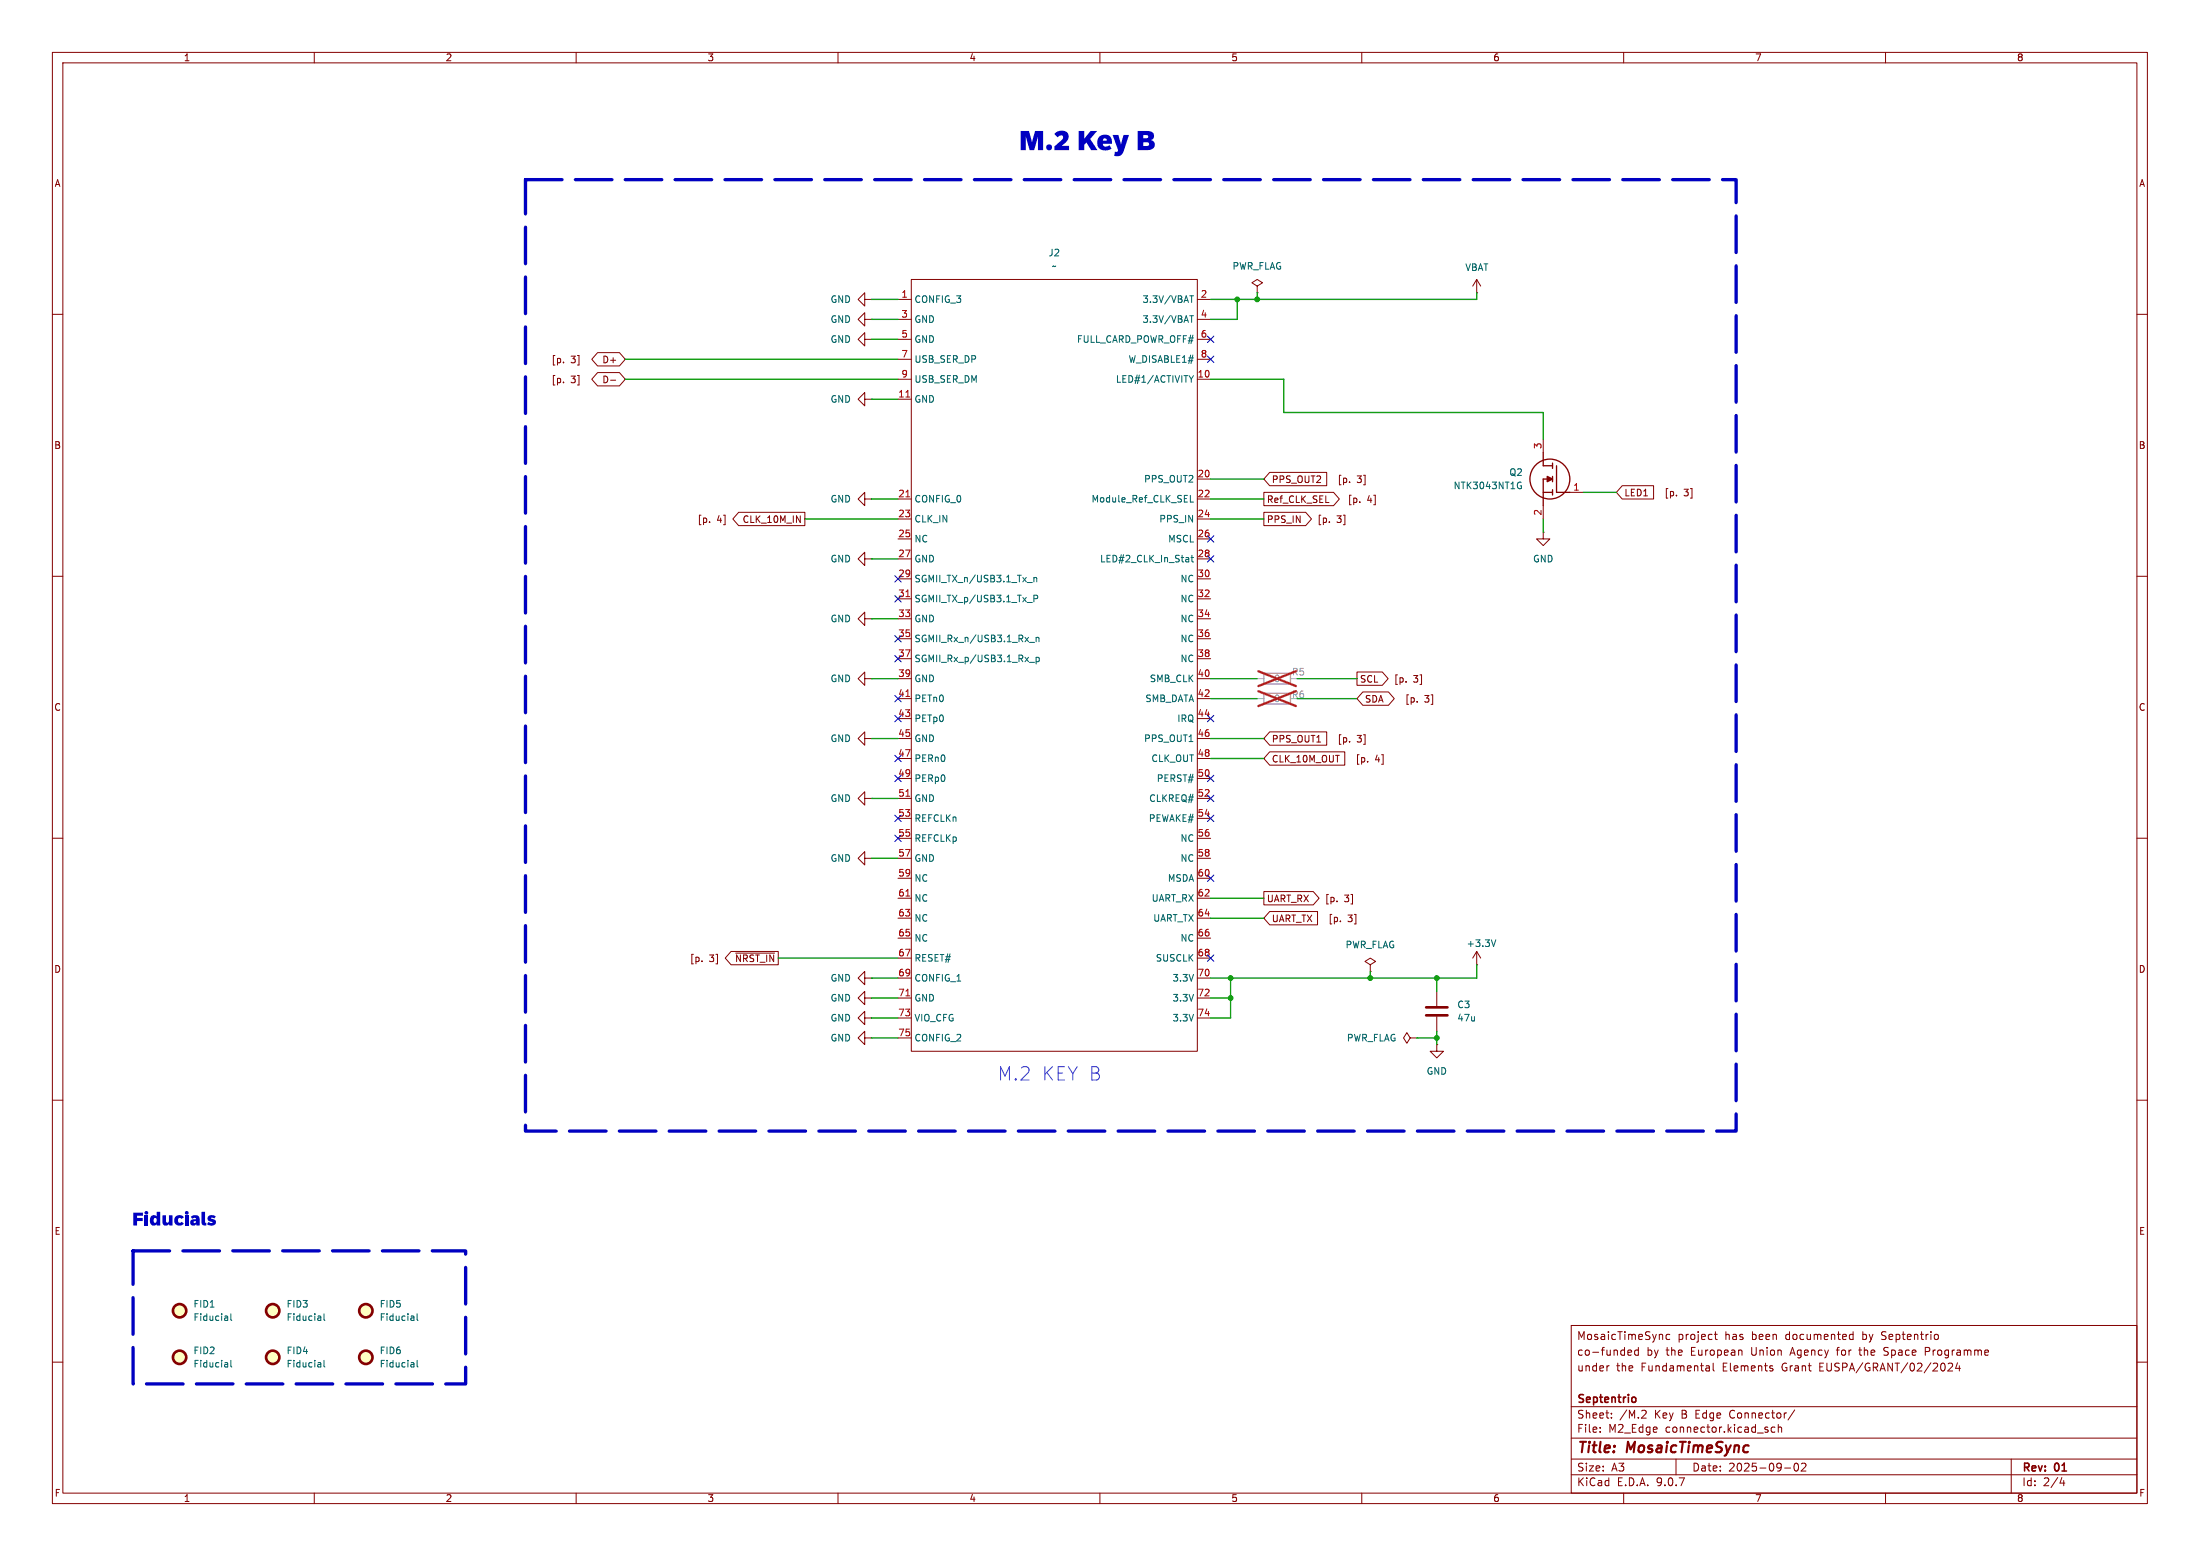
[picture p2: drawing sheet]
<svg xmlns="http://www.w3.org/2000/svg" width="297mm" height="210mm" viewBox="0 0 297 210" stroke-linecap="round" stroke-linejoin="round" font-family="sans-serif">
<g fill="none" stroke="#840000" stroke-width=".14">
<path d="M7.1 7.1h282.8v195.8h-282.8zM8.5 8.5h280v193h-280zM42.4 7.1v1.4M77.8 7.1v1.4M113.1 7.1v1.4M148.5 7.1v1.4M183.8 7.1v1.4M219.2 7.1v1.4M254.6 7.1v1.4M123 37.7h38.6v104.2h-38.6zM169.7 38.6l.7-.4-.7-.5-.7 .5 .7 .4v.9M169.7 39.5h.1"/>
<path d="M199.4 39.5h.1M199.4 37.7l-.6 .9M199.4 37.7l.5 .9M199.4 37.7v1.8M7.1 42.4h1.4M76.1 48.9v.1M76.1 51.6v.1M80.7 47.6h2.9l.8 .9-.8 .9h-2.9l-.8-.9zM80.7 50.3h2.9l.8 .9-.8 .9h-2.9l-.8-.9zM82.4 51.3h.7M116.7 40.4v-.9l-.9 .9 .9 .9v-.9h.9M116.7 45.8v-.9l-.9 .9 .9 .9v-.9h.9"/>
<path d="M116.7 53.9v-.9l-.9 .9 .9 .9v-.9h.9M116.7 43.1v-.9l-.9 .9 .9 .9v-.9h.9M117.6 40.4h.1M117.6 45.8h.1M117.6 53.9h.1M117.6 43.1h.1M121.2 40.4h1.8M121.2 43.1h1.8M121.2 45.8h1.8M121.2 48.5h1.8M121.2 51.2h1.8M121.2 53.9h1.8"/>
<path d="M161.6 40.4h1.8M161.6 43.1h1.8M161.6 45.8h1.8M161.6 48.5h1.8M161.6 51.2h1.8M208.3 59.3v1.8M288.5 42.4h1.4M7.1 77.8h1.4M95.8 70.4v.1M99.7 69.1h9v1.8h-9l-.8-.9zM107.5 69.6l.5 .9v-.9M116.7 75.4v-.9l-.9 .9 .9 .9v-.9h.9"/>
<path d="M116.7 67.4v-.9l-.9 .9 .9 .8v-.8h.9M117.6 75.4h.1M117.6 67.4h.1M121.2 67.4h1.8M121.2 70h1.8M121.2 72.7h1.8M121.2 75.4h1.8M121.2 78.1h1.8M161.6 67.4h1.8M161.6 70h1.8M161.6 72.7h1.8M161.6 75.4h1.8"/>
<path d="M161.6 78.1h1.8M161.6 64.7h1.8M170.6 66.5h9.4l.8 .9-.8 .8h-9.4zM170.6 69.1h5.7l.8 .9-.8 .9h-5.7zM171.4 63.8h7.7v1.8h-7.7l-.8-.9zM179.5 70.4v.1M182.2 65v.1M183.6 67.7v.1M208.3 71.8v.9h.9l-.9 .9-.9-.9h.9M208.3 71.8h.1M208.3 68.2v1.8M211.9 66.5h1.8"/>
<path d="M219 65.6h4.2v1.8h-4.2l-.8-.9zM226.3 66.8v.1M288.5 77.8h1.4M116.7 99.7v-.9l-.9 .9 .9 .9v-.9h.9M116.7 83.5v-.9l-.9 .9 .9 .9v-.9h.9M116.7 91.6v-.9l-.9 .9 .9 .9v-.9h.9M117.6 99.7h.1M117.6 83.5h.1M117.6 91.6h.1M121.2 80.8h1.8M121.2 83.5h1.8M121.2 86.2h1.8"/>
<path d="M121.2 88.9h1.8M121.2 91.6h1.8M121.2 94.3h1.8M121.2 97h1.8M121.2 99.7h1.8M161.6 80.8h1.8M161.6 83.5h1.8M161.6 86.2h1.8M161.6 88.9h1.8M161.6 91.6h1.8M161.6 94.3h1.8M161.6 97h1.8"/>
<path d="M161.6 99.7h1.8M171.4 98.8h7.7v1.8h-7.7l-.8-.9zM183.2 90.7h3.4l.8 .9-.8 .9h-3.4zM184 93.4h3.4l.8 .9-.8 .9h-3.4l-.8-.9zM189.8 92v.1M191.3 94.7v.1M7.1 113.1h1.4M116.7 115.8v-.9l-.9 .9 .9 .9v-.9h.9M116.7 107.8v-.9l-.9 .9 .9 .9v-.9h.9M117.6 115.8h.1M117.6 107.8h.1M121.2 102.4h1.8"/>
<path d="M121.2 105.1h1.8M121.2 107.8h1.8M121.2 110.5h1.8M121.2 113.1h1.8M121.2 115.8h1.8M121.2 118.5h1.8M161.6 102.4h1.8M161.6 105.1h1.8M161.6 107.8h1.8M161.6 110.5h1.8M161.6 113.1h1.8M161.6 115.8h1.8"/>
<path d="M161.6 118.5h1.8M171.4 101.5h10.1v1.8h-10.1l-.8-.9zM182.2 100.1v.1M184.6 102.8h.1M288.5 113.1h1.4M94.8 129.7v.1M98.7 128.4h6.4v1.8h-6.4l-.8-.9zM99.3 128.6h5.3M116.7 134.7v-.9l-.9 .9 .9 .9v-.9h.9M116.7 137.4v-.9l-.9 .9 .9 .9v-.9h.9M116.7 132v-.9l-.9 .9 .9 .9v-.9h.9M117.6 134.7h.1"/>
<path d="M117.6 137.4h.1M117.6 132h.1M121.2 121.2h1.8M121.2 123.9h1.8M121.2 126.6h1.8M121.2 129.3h1.8M121.2 132h1.8M121.2 134.7h1.8M121.2 137.4h1.8M161.6 121.2h1.8M161.6 123.9h1.8M161.6 126.6h1.8"/>
<path d="M161.6 129.3h1.8M161.6 132h1.8M161.6 134.7h1.8M161.6 137.4h1.8M170.6 120.3h6.7l.8 .9-.8 .9h-6.7zM171.4 123h6.5v1.8h-6.5l-.8-.9zM180.5 121.6v.1M181 124.3v.1M185 130.2l.7-.4-.7-.5-.7 .5 .7 .4v.9M185 131.1h.1M194 133.8v2M194 137.2v2"/>
<path d="M199.4 130.2h.1M199.4 128.4v1.8M199.4 128.4l-.6 .9M199.4 128.4l.5 .9M7.1 148.5h1.4M116.7 140.1v-.9l-.9 .9 .9 .9v-.9h.9M117.6 140.1h.1M121.2 140.1h1.8M190.4 140.1l-.5-.7-.4 .7 .4 .7 .5-.7h.9M191.3 140.1h.1M194 141v.9h.9l-.9 .9-.9-.9h.9M194 141h.1"/>
<path d="M288.5 148.5h1.4M212.1 178.9h76.4v22.6h-76.4zM231.6 179.7v.9l.2 .2M250.2 179.7v1.1M7.1 183.8h1.4M212.1 199h76.4M212.1 196.9h76.4M212.1 194.1h76.4M212.1 189.9h76.4M216 193.2v.1M216 192.7v.1M217.2 184.3l-.2 .1"/>
<path d="M217.5 191.3v.1M217.5 190.7v.1M219.8 182.9h.4M219.8 182.3l.3-.1 .2 .3-.5 .1M221.2 182.3l-.3-.1-.2 .2 .1 .5h.4M221.2 181.9v1M221.8 190.3l.3 .1 .1 .2-.6 .8h.6M225.4 180.1h-.3l-.2 .2 .1 .4h.4M226.3 196.9v2.1M230.4 184.3h.2l.2 .2v.5M230.8 185h-.4M230.8 184.6h-.4"/>
<path d="M231.3 184v.9l.1 .1M231.4 180.1h.4M239.2 184.7l.2 .1-.2 .2M239.2 184.3l.1 .1M239.6 192.7l-.3-.1-.2 .2 .1 .5h.4M240.1 192.7l.1-.1 .3 .1v.6M240.1 192.2v1.1M240.9 198.1h.8M242.3 190.3l-.9 1.4M242.3 197.6l.1-.1a.57 .57 0 0 1 .4 .5 .57 .57 0 0 1-.4 .5l-.1-.1-.1-.3zM243.2 197.6l.4-.1 .2 .1v.2l-.6 .7h.6M249.8 180.7h.4"/>
<path d="M249.8 180.1h.4M250.9 182.2h.4M254.3 182.9h.4M254.5 181.9l-.2 .2 .1 .2 .1 .1M259.9 182.4h.4M260.3 181.9h-.4v1M261.6 180.1l.1 .2-.1 .4M263 184.1l.4-.1 .2 .1v.2l-.7 .7h.7M264.3 183.9l-.3 .8h.7M264.5 184.3v.7M271.5 196.9v4.6M278.4 199.4l-.3 .8h.7"/>
<path d="M278.6 199.8v.7M288.5 183.8h1.4M42.4 201.5v1.4M77.8 201.5v1.4M113.1 201.5v1.4M148.5 201.5v1.4M183.8 201.5v1.4M219.2 201.5v1.4M254.6 201.5v1.4"/>
</g>
<path d="M220.5 188.6h.2l.1 .2v.4l-.3 .1" fill="none" stroke="#840000" stroke-width=".21"/>
<g fill="#ffffc2" stroke="#ffffc2" stroke-width=".14">
<circle cx="24.2" cy="176.9" r=".9"/>
<circle cx="24.2" cy="183.2" r=".9"/>
<circle cx="49.4" cy="176.9" r=".9"/>
<circle cx="36.8" cy="183.2" r=".9"/>
<circle cx="49.4" cy="183.2" r=".9"/>
<circle cx="36.8" cy="176.9" r=".9"/>
</g>
<g fill="none" stroke="#840000" stroke-width=".36">
<path d="M192.5 136h2.9M192.5 137h2.9"/>
<circle cx="24.2" cy="176.9" r=".9"/>
<circle cx="36.8" cy="176.9" r=".9"/>
<circle cx="49.4" cy="176.9" r=".9"/>
<circle cx="24.2" cy="183.2" r=".9"/>
<circle cx="36.8" cy="183.2" r=".9"/>
<circle cx="49.4" cy="183.2" r=".9"/>
</g>
<g fill="none" stroke="#006464" stroke-width=".14">
<path d="M160.6 39.9h.5M160.9 39.9v.9M160.5 50.7l.3 .5M160.6 42.6h.5M160.8 51.2v.4M160.9 42.6v.9M161.1 50.7l-.3 .5M138.7 78.6h.7M139.6 77.9v.6M139.6 78l.1-.1 .2 .1 .1 .5M160.4 75.3l.1 .5M160.5 75.8h-.1"/>
<path d="M160.5 75.5h-.1M160.7 66.9v.9h.4M160.8 75.2h.3M160.9 74.9v.8l.2 .1M205 65.1h.4M205.2 65.6h.2v.3h-.4M138.7 81.3h.7M139 86.7h.7M139 89.4h.7M139.6 80.8h.4l.1-.2-.1-.2-.4-.1v.9M139.9 86v.6M139.9 88.7v.9"/>
<path d="M139.9 86.1l.1-.1 .2 .1 .1 .5M139.9 88.8l.2-.1 .2 .2-.1 .4h-.3M201.9 126.8l-.3 .9M30.7 177.7v.5M30.7 178.2h.1M30.7 177.8v.1M31.2 177.3v.8l.1 .1M43.3 177.7v.5M43.3 178.2h-.1M43.3 177.8l-.1 .1M43.7 177.3v.8l.2 .1M55.8 177.7l.1 .5"/>
<path d="M55.9 178.2h-.1M55.9 177.8l-.1 .1M56.3 177.3v.8l.1 .1M30.7 183.9v.6M30.7 184.5h.1M30.7 184.1v.1M31.2 183.6v.8l.1 .1M43.3 183.9v.6M43.3 184.1l-.1 .1M43.3 184.5h-.1M43.7 183.6v.8l.2 .1M55.8 183.9l.1 .6"/>
<path d="M55.9 184.5h-.1M55.9 184.1l-.1 .1M56.3 183.6v.8l.1 .1"/>
</g>
<g fill="none" stroke="#840000" stroke-width=".18">
<path d="M208.3 66.5h1.3M208.3 61.1v1.8h1.3M209.6 62.5v.7M209.6 64.3v.7M209.6 66.1v.7M209.6 64.7h-1.3v3.5M210.1 62.9v3.6h1.8"/>
<circle cx="209.2" cy="64.7" r="2.69"/>
</g>
<path d="M208.9 64.3l.7 .4-.7 .3z" fill="#840000" stroke="#840000" stroke-width=".18"/>
<path d="M170.6 93.6h3.6v1.4h-3.6zM170.6 90.9h3.6v1.4h-3.6z" fill="none" stroke="#a1a1a1" stroke-width=".18"/>
<path d="M169.7 94.3h.9M169.7 91.6h.9" fill="none" stroke="#a1a1a1" stroke-width=".14"/>
<path d="M169.9 93.3l5 2M169.9 90.6l5 2M174.9 93.3l-5 2M174.9 90.6l-5 2" fill="none" stroke="#e12e31" stroke-width=".32"/>
<path d="M122.3 53.6h.5M122.3 67.1h.5M122.3 80.5h.5M122.3 94h.5M122.3 107.5h.5M122.3 120.9h.5M122.3 134.4h.5" fill="none" stroke="#a90000" stroke-width=".14"/>
<g fill="none" stroke="#009600" stroke-width=".18">
<path d="M169.7 39.5v.9M199.4 39.5v.9h-36M84.4 51.2h36.8M84.4 48.5h36.8M117.6 43.1h3.6M117.6 40.4h3.6M117.6 45.8h3.6M117.6 53.9h3.6M163.4 51.2h9.9v4.5h35v3.6M167 40.4v2.7h-3.6M108.7 70h12.5M117.6 75.4h3.6"/>
<path d="M117.6 67.4h3.6M163.4 64.7h7.2M163.4 70h7.2M163.4 67.4h7.2M208.3 70v1.8M213.7 66.5h4.5M117.6 91.6h3.6M117.6 99.7h3.6M117.6 83.5h3.6M163.4 91.6h6.3M163.4 99.7h7.2M163.4 94.3h6.3"/>
<path d="M175.1 91.6h8.1M175.1 94.3h8.1M117.6 107.8h3.6M117.6 115.8h3.6M163.4 102.4h7.2M105.1 129.3h16.1M117.6 137.4h3.6M117.6 134.7h3.6M117.6 132h3.6M163.4 134.7h2.7M163.4 123.9h7.2M163.4 121.2h7.2"/>
<path d="M166.1 132v5.4h-2.7M185 131.1v.9M194 132v1.8M194 139.2v1.8M199.4 130.2v1.8h-36M117.6 140.1h3.6M191.3 140.1h2.7"/>
</g>
<g fill="none" stroke="#000084" stroke-width=".14">
<path d="M163 45.4l.9 .8M163 48.1l.9 .8M163.9 45.4l-.9 .8M163.9 48.1l-.9 .8M120.8 77.7l.9 .9M121.7 77.7l-.9 .9M163 75l.9 .9M163 72.3l.9 .9M163.9 75l-.9 .9M163.9 72.3l-.9 .9M120.8 96.6l.9 .8M120.8 93.9l.9 .8"/>
<path d="M120.8 80.4l.9 .9M120.8 85.8l.9 .8M120.8 88.5l.9 .8M121.7 96.6l-.9 .8M121.7 93.9l-.9 .8M121.7 80.4l-.9 .9M121.7 85.8l-.9 .8M121.7 88.5l-.9 .8M163 96.6l.9 .8M163.9 96.6l-.9 .8M120.8 110l.9 .9M120.8 104.6l.9 .9"/>
<path d="M120.8 101.9l.9 .9M120.8 112.7l.9 .9M121.7 110l-.9 .9M121.7 104.6l-.9 .9M121.7 101.9l-.9 .9M121.7 112.7l-.9 .9M163 107.3l.9 .9M163 104.6l.9 .9M163 110l.9 .9M163 118.1l.9 .9M163.9 107.3l-.9 .9M163.9 104.6l-.9 .9"/>
<path d="M163.9 110l-.9 .9M163.9 118.1l-.9 .9M163 128.9l.9 .8M163.9 128.9l-.9 .8"/>
</g>
<path d="M70.9 24.2h163.5v128.5h-163.5zM18 168.8h44.9v18h-44.9z" fill="none" stroke="#0000c2" stroke-width=".45" stroke-dasharray="4.9 1.8"/>
<g fill="#009600" stroke="#009600" stroke-width=".14">
<circle cx="166.1" cy="134.7" r=".32"/>
<circle cx="166.1" cy="132" r=".32"/>
<circle cx="185" cy="132" r=".32"/>
<circle cx="194" cy="140.1" r=".32"/>
<circle cx="194" cy="132" r=".32"/>
<circle cx="167" cy="40.4" r=".32"/>
<circle cx="169.7" cy="40.4" r=".32"/>
</g>
<text font-size="3.8" fill="#0000c2" x="137.6" y="21.3">M.2 Key B</text>
<g font-size="2.5" fill="#2b33ff">
<text x="134.7" y="146">M.2</text>
<text x="140.6" y="146">KEY B</text>
</g>
<text font-size="2.5" fill="#0000c2" x="17.9" y="166.1">Fiducials</text>
<g font-size="2" fill="#840000">
<text x="212.8" y="196.5">Title:</text>
<text x="219.7" y="196.5">MosaicTimeSync</text>
</g>
<g font-size="1.5" fill="#840000">
<text x="212.8" y="185.2">under</text>
<text x="212.8" y="183.1">co-funded</text>
<text x="212.8" y="181">MosaicTimeSync</text>
<text x="218.2" y="185.2">the</text>
<text x="221.6" y="185.2">Fundamental</text>
<text x="222.3" y="183.1">by</text>
<text x="225" y="183.1">the</text>
<text x="226.5" y="181">project</text>
<text x="228.4" y="183.1">European</text>
<text x="232.7" y="185.2">Elements</text>
<text x="232.9" y="181">has</text>
<text x="236.6" y="181">been</text>
<text x="236.6" y="183.1">Union</text>
<text x="240.7" y="185.2">Grant</text>
<text x="241.3" y="181">documented</text>
<text x="242" y="183.1">Agency</text>
<text x="245.9" y="185.2">EUSPA/GRANT/02/2024</text>
<text x="248.4" y="183.1">for</text>
<text x="251.5" y="183.1">the</text>
<text x="251.7" y="181">by</text>
<text x="254.4" y="181">Septentrio</text>
<text x="254.9" y="183.1">Space</text>
<text x="260.6" y="183.1">Programme</text>
<text x="212.8" y="191.6">Sheet:</text>
<text x="212.8" y="189.6">Septentrio</text>
<text x="218.6" y="191.6">/M.2</text>
<text x="223.4" y="191.6">Key</text>
<text x="227.1" y="191.6">B Edge</text>
<text x="233.8" y="191.6">Connector/</text>
<text x="212.8" y="193.5">File:</text>
<text x="217.1" y="193.5">M2_Edge</text>
<text x="224.9" y="193.5">connector.kicad_sch</text>
<text x="212.8" y="200.7">KiCad</text>
<text x="212.8" y="198.7">Size:</text>
<text x="217.5" y="198.7">A3</text>
<text x="218.3" y="200.7">E.D.A.</text>
<text x="223.7" y="200.7">9.0.7</text>
<text x="228.4" y="198.7">Date:</text>
<text x="233.3" y="198.7">2025-09-02</text>
<text x="272.9" y="198.9">Rev:</text>
<text x="272.9" y="200.7">Id:</text>
<text x="275.8" y="200.7">2/4</text>
<text x="277.4" y="198.9">01</text>
</g>
<g font-size="1.3" fill="#840000">
<text x="24.7" y="8.4">1</text>
<text x="60.1" y="8.4">2</text>
<text x="95.5" y="8.4">3</text>
<text x="130.8" y="8.4">4</text>
<text x="166.2" y="8.4">5</text>
<text x="201.5" y="8.4">6</text>
<text x="236.9" y="8.4">7</text>
<text x="272.2" y="8.4">8</text>
<text x="7.3" y="25.4">A</text>
<text x="288.7" y="25.4">A</text>
<text x="74.4" y="49.2">[p.</text>
<text x="74.4" y="51.9">[p.</text>
<text x="77" y="49.2">3]</text>
<text x="77" y="51.9">3]</text>
<text x="81.2" y="49.2">D+</text>
<text x="81.2" y="51.9">D-</text>
<text x="7.2" y="60.7">B</text>
<text x="171.6" y="65.3">PPS_OUT2</text>
<text x="180.5" y="65.3">[p.</text>
<text x="183.2" y="65.3">3]</text>
<text x="288.7" y="60.7">B</text>
<text x="94.1" y="70.7">[p.</text>
<text x="96.8" y="70.7">4]</text>
<text x="100.2" y="70.7">CLK_10M_IN</text>
<text x="171" y="68">Ref_CLK_SEL</text>
<text x="171" y="70.7">PPS_IN</text>
<text x="177.8" y="70.7">[p.</text>
<text x="180.4" y="70.7">3]</text>
<text x="181.9" y="68">[p.</text>
<text x="184.5" y="68">4]</text>
<text x="219.2" y="67.1">LED1</text>
<text x="224.6" y="67.1">[p.</text>
<text x="227.3" y="67.1">3]</text>
<text x="183.5" y="92.3">SCL</text>
<text x="184.2" y="95">SDA</text>
<text x="188.1" y="92.3">[p.</text>
<text x="189.6" y="95">[p.</text>
<text x="190.8" y="92.3">3]</text>
<text x="192.3" y="95">3]</text>
<text x="7.2" y="96.1">C</text>
<text x="171.6" y="100.4">PPS_OUT1</text>
<text x="180.5" y="100.4">[p.</text>
<text x="183.2" y="100.4">3]</text>
<text x="288.7" y="96.1">C</text>
<text x="171.6" y="103">CLK_10M_OUT</text>
<text x="182.9" y="103">[p.</text>
<text x="185.6" y="103">4]</text>
<text x="171" y="121.9">UART_RX</text>
<text x="171.6" y="124.6">UART_TX</text>
<text x="178.8" y="121.9">[p.</text>
<text x="179.3" y="124.6">[p.</text>
<text x="181.5" y="121.9">3]</text>
<text x="181.9" y="124.6">3]</text>
<text x="7.2" y="131.4">D</text>
<text x="93.1" y="130">[p.</text>
<text x="95.7" y="130">3]</text>
<text x="99.2" y="130">~{NRST_IN}</text>
<text x="288.7" y="131.4">D</text>
<text x="7.3" y="166.8">E</text>
<text x="288.7" y="166.8">E</text>
<text x="7.3" y="202.1">F</text>
<text x="24.7" y="202.9">1</text>
<text x="60.1" y="202.9">2</text>
<text x="95.5" y="202.9">3</text>
<text x="130.8" y="202.9">4</text>
<text x="166.2" y="202.9">5</text>
<text x="201.5" y="202.9">6</text>
<text x="236.9" y="202.9">7</text>
<text x="272.2" y="202.9">8</text>
<text x="288.7" y="202.1">F</text>
</g>
<g font-size="1.3" fill="#006464">
<text x="141.5" y="34.7">J2</text>
<text x="112.1" y="41">GND</text>
<text x="123.4" y="41">CONFIG_3</text>
<text x="141.9" y="36.5">~</text>
<text x="154.2" y="41">3.3V/VBAT</text>
<text x="166.3" y="36.5">PWR_FLAG</text>
<text x="197.7" y="36.7">VBAT</text>
<text x="112.1" y="46.4">GND</text>
<text x="112.1" y="43.7">GND</text>
<text x="123.4" y="43.7">GND</text>
<text x="123.4" y="46.4">GND</text>
<text x="145.3" y="46.4">FULL_CARD_POWR_OFF#</text>
<text x="154.2" y="43.7">3.3V/VBAT</text>
<text x="123.4" y="49.1">USB_SER_DP</text>
<text x="123.4" y="51.8">USB_SER_DM</text>
<text x="150.6" y="51.8">LED#1/ACTIVITY</text>
<text x="152.3" y="49.1">W_DISABLE1#</text>
<text x="112.1" y="54.5">GND</text>
<text x="123.4" y="54.5">GND</text>
<text x="154.4" y="65.3">PPS_OUT2</text>
<text x="203.7" y="64.4">Q2</text>
<text x="112.1" y="68">GND</text>
<text x="123.4" y="68">CONFIG_0</text>
<text x="123.4" y="70.7">CLK_IN</text>
<text x="147.3" y="68">Module_Ref_CLK_SEL</text>
<text x="156.4" y="70.7">PPS_IN</text>
<text x="196.2" y="66.2">NTK3043NT1G</text>
<text x="112.1" y="76">GND</text>
<text x="123.4" y="73.3">NC</text>
<text x="123.4" y="76">GND</text>
<text x="148.4" y="76">LED#2_CLK_In_Stat</text>
<text x="157.6" y="73.3">MSCL</text>
<text x="206.9" y="76">GND</text>
<text x="123.4" y="78.7">SGMII_TX_n/USB3.1_Tx_n</text>
<text x="123.4" y="81.4">SGMII_TX_p/USB3.1_Tx_P</text>
<text x="159.3" y="78.7">NC</text>
<text x="159.3" y="81.4">NC</text>
<text x="112.1" y="84.1">GND</text>
<text x="123.4" y="84.1">GND</text>
<text x="123.4" y="86.8">SGMII_Rx_n/USB3.1_Rx_n</text>
<text x="123.4" y="89.5">SGMII_Rx_p/USB3.1_Rx_p</text>
<text x="159.3" y="84.1">NC</text>
<text x="159.3" y="86.8">NC</text>
<text x="159.3" y="89.5">NC</text>
<text x="112.1" y="92.2">GND</text>
<text x="123.4" y="92.2">GND</text>
<text x="123.4" y="94.9">PETn0</text>
<text x="154.6" y="94.9">SMB_DATA</text>
<text x="155.2" y="92.2">SMB_CLK</text>
<text x="112.1" y="100.3">GND</text>
<text x="123.4" y="97.6">PETp0</text>
<text x="123.4" y="100.3">GND</text>
<text x="154.4" y="100.3">PPS_OUT1</text>
<text x="158.9" y="97.6">IRQ</text>
<text x="123.4" y="103">PERn0</text>
<text x="123.4" y="105.7">PERp0</text>
<text x="155.4" y="103">CLK_OUT</text>
<text x="156.1" y="105.7">PERST#</text>
<text x="112.1" y="108.4">GND</text>
<text x="123.4" y="108.4">GND</text>
<text x="123.4" y="111.1">REFCLKn</text>
<text x="123.4" y="113.8">REFCLKp</text>
<text x="155" y="111.1">PEWAKE#</text>
<text x="155.1" y="108.4">CLKREQ#</text>
<text x="159.3" y="113.8">NC</text>
<text x="112.1" y="116.5">GND</text>
<text x="123.4" y="116.5">GND</text>
<text x="123.4" y="119.1">NC</text>
<text x="157.6" y="119.1">MSDA</text>
<text x="159.3" y="116.5">NC</text>
<text x="123.4" y="121.8">NC</text>
<text x="123.4" y="124.5">NC</text>
<text x="155.4" y="121.8">UART_RX</text>
<text x="155.6" y="124.5">UART_TX</text>
<text x="123.4" y="127.2">NC</text>
<text x="123.4" y="129.9">RESET#</text>
<text x="156" y="129.9">SUSCLK</text>
<text x="159.3" y="127.2">NC</text>
<text x="181.6" y="128.1">PWR_FLAG</text>
<text x="197.9" y="127.9">+3.3V</text>
<text x="112.1" y="135.3">GND</text>
<text x="112.1" y="132.6">GND</text>
<text x="123.4" y="132.6">CONFIG_1</text>
<text x="123.4" y="135.3">GND</text>
<text x="158.2" y="132.6">3.3V</text>
<text x="158.2" y="135.3">3.3V</text>
<text x="196.7" y="136.2">C3</text>
<text x="112.1" y="138">GND</text>
<text x="112.1" y="140.7">GND</text>
<text x="123.4" y="138">VIO_CFG</text>
<text x="123.4" y="140.7">CONFIG_2</text>
<text x="158.2" y="138">3.3V</text>
<text x="181.8" y="140.7">PWR_FLAG</text>
<text x="196.7" y="138">47u</text>
<text x="192.5" y="145.2">GND</text>
<text x="26" y="176.6">FID1</text>
<text x="26" y="178.4">Fiducial</text>
<text x="38.6" y="176.6">FID3</text>
<text x="38.6" y="178.4">Fiducial</text>
<text x="51.2" y="176.6">FID5</text>
<text x="51.2" y="178.4">Fiducial</text>
<text x="26" y="182.9">FID2</text>
<text x="26" y="184.7">Fiducial</text>
<text x="38.6" y="182.9">FID4</text>
<text x="38.6" y="184.7">Fiducial</text>
<text x="51.2" y="182.9">FID6</text>
<text x="51.2" y="184.7">Fiducial</text>
</g>
<g font-size="1.3" fill="#a90000">
<text x="121.6" y="40.2">1</text>
<text x="162" y="40.2">2</text>
<text x="121.6" y="42.9">3</text>
<text x="121.6" y="45.6">5</text>
<text x="162" y="42.9">4</text>
<text x="162" y="45.6">6</text>
<text x="121.2" y="53.7">11</text>
<text x="121.6" y="48.3">7</text>
<text x="121.6" y="51">9</text>
<text x="161.6" y="51">10</text>
<text x="162" y="48.3">8</text>
<text x="161.6" y="64.5">20</text>
<text x="208.2" y="60.7" transform="rotate(-90 208.2 60.7)">3</text>
<text x="121.2" y="67.2">21</text>
<text x="121.2" y="69.9">23</text>
<text x="161.6" y="67.2">22</text>
<text x="161.6" y="69.9">24</text>
<text x="208.2" y="69.6" transform="rotate(-90 208.2 69.6)">2</text>
<text x="212.3" y="66.3">1</text>
<text x="121.2" y="72.6">25</text>
<text x="121.2" y="75.3">27</text>
<text x="121.2" y="77.9">29</text>
<text x="161.6" y="72.6">26</text>
<text x="161.6" y="75.3">28</text>
<text x="161.6" y="77.9">30</text>
<text x="121.2" y="80.6">31</text>
<text x="121.2" y="83.3">33</text>
<text x="161.6" y="80.6">32</text>
<text x="161.6" y="83.3">34</text>
<text x="121.2" y="86">35</text>
<text x="121.2" y="88.7">37</text>
<text x="161.6" y="86">36</text>
<text x="161.6" y="88.7">38</text>
<text x="121.2" y="91.4">39</text>
<text x="121.2" y="94.1">41</text>
<text x="161.6" y="91.4">40</text>
<text x="161.6" y="94.1">42</text>
<text x="121.2" y="96.8">43</text>
<text x="121.2" y="99.5">45</text>
<text x="161.6" y="96.8">44</text>
<text x="161.6" y="99.5">46</text>
<text x="121.2" y="102.2">47</text>
<text x="121.2" y="104.9">49</text>
<text x="121.2" y="107.6">51</text>
<text x="161.6" y="102.2">48</text>
<text x="161.6" y="104.9">50</text>
<text x="161.6" y="107.6">52</text>
<text x="121.2" y="110.3">53</text>
<text x="121.2" y="113">55</text>
<text x="161.6" y="110.3">54</text>
<text x="161.6" y="113">56</text>
<text x="121.2" y="115.7">57</text>
<text x="121.2" y="118.4">59</text>
<text x="161.6" y="115.7">58</text>
<text x="161.6" y="118.4">60</text>
<text x="121.2" y="121.1">61</text>
<text x="121.2" y="123.7">63</text>
<text x="161.6" y="121.1">62</text>
<text x="161.6" y="123.7">64</text>
<text x="121.2" y="126.4">65</text>
<text x="121.2" y="129.1">67</text>
<text x="121.2" y="131.8">69</text>
<text x="161.6" y="126.4">66</text>
<text x="161.6" y="129.1">68</text>
<text x="161.6" y="131.8">70</text>
<text x="121.2" y="134.5">71</text>
<text x="121.2" y="137.2">73</text>
<text x="161.6" y="134.5">72</text>
<text x="161.6" y="137.2">74</text>
<text x="121.2" y="139.9">75</text>
</g>
<g font-size="1.3" fill="#989898">
<text x="171.9" y="94.9">0</text>
<text x="171.9" y="92.2">0</text>
<text x="174.3" y="94.4">R6</text>
<text x="174.3" y="91.3">R5</text>
</g>
</svg>
